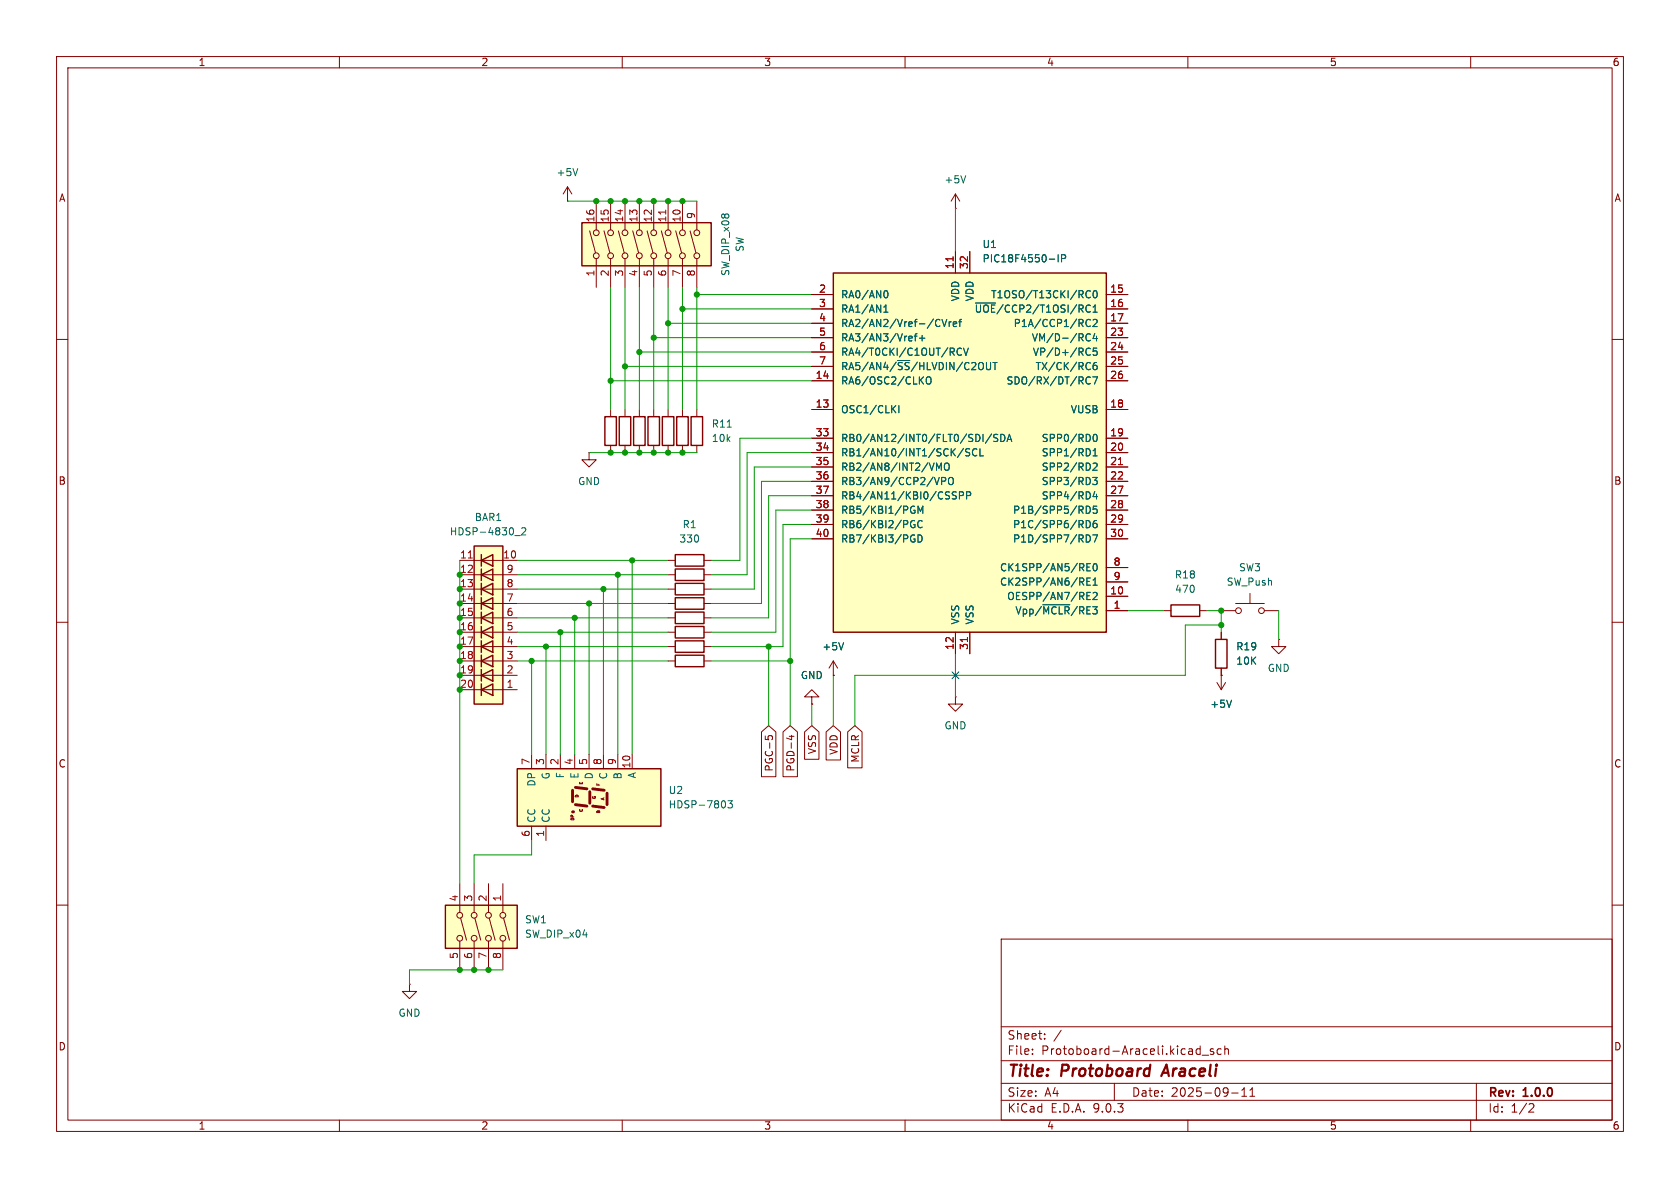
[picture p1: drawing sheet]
<svg xmlns="http://www.w3.org/2000/svg" width="297mm" height="210mm" viewBox="0 0 297 210" stroke-linecap="round" stroke-linejoin="round" font-family="sans-serif">
<g fill="none" stroke="#840000" stroke-width=".18">
<path d="M10 10h277v190h-277zM12 12h273v186h-273zM60 10v2M110 10v2M160 10v2M210 10v2M260 10v2M100.3 35.6h.1M100.3 33l-.7 1.3M100.3 33l.8 1.3M100.3 33v2.6M10 60h2"/>
<path d="M285 60h2M10 110h2M215.9 108h2.5M218.4 106.7h5.1M221 104.9v1.8M223.5 108h2.6M285 110h2M10 160h2M177 166h108v32h-108zM285 160h2M60 198v2M110 198v2"/>
<path d="M160 198v2M177 194.5h108M177 191.5h108M177 187.5h108M177 181.5h108M182.5 186.3v.1M182.5 185.5v.1M184.7 183.6v.1M184.7 182.8v.1M187.6 182.1l-1.3 2M197 191.5v3M210 198v2"/>
<path d="M211.7 185.4l.5 .1M212.2 184.9v1.5M212.2 186.3l-.5 .1M212.5 186.5h1.2M214.5 185.5l-.3-.1-.2 .2v.2l.5 .2v.3h-.5M215.9 185.5l-.4-.1-.3 .3v.4l.1 .2h.6M216.5 185.5l.2-.1 .4 .1 .1 .9M216.5 184.9v1.5M217.7 193.2h1.2M219.5 193.8h.9M219.5 192.7l.5-.4v1.5M221 193.8h.8"/>
<path d="M221 192.7l.4-.4v1.5M260 198v2M261 191.5v6.5M270.5 195.1l.5 .1 .2 .3-1 1.1h1"/>
<circle cx="218.9" cy="108" r=".51"/>
<circle cx="223" cy="108" r=".51"/>
</g>
<path d="M206.2 188.2l-.9 2" fill="none" stroke="#840000" stroke-width=".4"/>
<path d="M102.1 29.8l-.4 1.3" fill="none" stroke="#006464" stroke-width=".18"/>
<path d="M102.9 39.4h22.8v7.6h-22.8z" fill="#ffffc2"/>
<g fill="none" stroke="#840000" stroke-width=".18">
<path d="M105.4 35.6v5M107.9 35.6v5M110.5 35.6v5M113 35.6v5M115.6 35.6v5M118.1 35.6v5M120.6 35.6v5M123.2 35.6v5M104.2 40.8l1.1 3.9M105.4 45.7v5.1M106.8 40.8l1 3.9M107.9 45.7v5.1"/>
<path d="M109.3 40.8l1.1 3.9M110.5 45.7v5.1M111.9 40.8l1 3.9M113 45.7v5.1M114.4 40.8l1 3.9M115.6 45.7v5.1M116.9 40.8l1.1 3.9M118.1 45.7v5.1M119.5 40.8l1 3.9M120.6 45.7v5.1M122 40.8l1 3.9M123.2 45.7v5.1"/>
<circle cx="105.4" cy="45.2" r=".51"/>
<circle cx="105.4" cy="41.1" r=".51"/>
<circle cx="108" cy="41.1" r=".51"/>
<circle cx="108" cy="45.2" r=".51"/>
<circle cx="110.5" cy="45.2" r=".51"/>
<circle cx="110.5" cy="41.1" r=".51"/>
<circle cx="113" cy="45.2" r=".51"/>
<circle cx="113" cy="41.1" r=".51"/>
<circle cx="115.6" cy="45.2" r=".51"/>
<circle cx="115.6" cy="41.1" r=".51"/>
<circle cx="118.1" cy="45.2" r=".51"/>
<circle cx="118.1" cy="41.1" r=".51"/>
<circle cx="120.7" cy="45.2" r=".51"/>
<circle cx="120.7" cy="41.1" r=".51"/>
<circle cx="123.2" cy="41.1" r=".51"/>
<circle cx="123.2" cy="45.2" r=".51"/>
</g>
<path d="M102.9 39.4h22.8v7.6h-22.8z" fill="none" stroke="#840000" stroke-width=".25"/>
<path d="M117.7 37.1v.8" fill="none" stroke="#a90000" stroke-width=".18"/>
<path d="M78.7 160h12.7v7.6h-12.7z" fill="#ffffc2"/>
<g fill="none" stroke="#840000" stroke-width=".18">
<path d="M118.1 111.8h1.3M118.1 114.3h1.3M124.5 111.8h1.2M124.5 114.3h1.2M81.3 156.2v5.1M83.8 156.2v5.1M86.4 156.2v5.1M88.9 156.2v5.1M72.4 174v1.3h1.3l-1.3 1.2-1.3-1.2h1.3M72.4 174h.1M81.3 166.4v5.1M81.4 162.3l1.1 3.9"/>
<path d="M83.8 166.4v5.1M83.9 162.3l1.1 3.9M86.4 166.4v5.1M86.5 162.3l1 3.9M88.9 166.4v5.1M89 162.3l1.1 3.9"/>
<circle cx="81.3" cy="165.9" r=".51"/>
<circle cx="81.3" cy="161.8" r=".51"/>
<circle cx="83.8" cy="161.8" r=".51"/>
<circle cx="83.8" cy="165.9" r=".51"/>
<circle cx="86.4" cy="161.8" r=".51"/>
<circle cx="86.4" cy="165.9" r=".51"/>
<circle cx="88.9" cy="161.8" r=".51"/>
<circle cx="88.9" cy="165.9" r=".51"/>
</g>
<path d="M119.4 110.7h5.1v2.1h-5.1zM119.4 113.3h5.1v2h-5.1zM78.7 160h12.7v7.6h-12.7z" fill="none" stroke="#840000" stroke-width=".25"/>
<path d="M91.4 135.9h25.4v10.2h-25.4z" fill="#ffffc2"/>
<path d="M91.4 135.9h25.4v10.2h-25.4z" fill="none" stroke="#840000" stroke-width=".25"/>
<path d="M101.2 139.7v2M101.7 139.2l2.1 .2M104.3 140v2M104.8 139.4l2 .3M101.7 142.2l2.1 .3M104.8 142.5l2 .2M107.3 140.2v2" fill="none" stroke="#840000" stroke-width=".51"/>
<circle cx="101.2" cy="143.5" r=".25" fill="#840000"/>
<g fill="none" stroke="#840000" stroke-width=".18">
<path d="M118.1 116.8h1.3M118.1 109.2h1.3M118.1 104.1h1.3M124.5 116.8h1.2M124.5 109.2h1.2M124.5 104.1h1.2M94 133.4v2.5M96.5 133.4v2.5M99.1 133.4v2.5M101.6 133.4v2.5M102.5 138.3v.2h.5M104.1 133.4v2.5"/>
<path d="M105.5 138.5v.3h.5M106.7 133.4v2.5M109.2 133.4v2.5M111.8 133.4v2.5M94 146.1v2.5M96.5 146.1v2.5M101 144.7l-.1 .2h.5M101 144.2l-.1 .2h.5M101.7 140.7v.1h.5M105.5 143.4v.2h.5M106.8 141.1l-.5 .1 .5 .2"/>
</g>
<path d="M128.1 141.6l.2 .4-.2 .8M128.7 141.5h.8l-.5 .5 .4 .2v.5l-.2 .1-.5-.1" fill="none" stroke="#006464" stroke-width=".18"/>
<path d="M119.4 115.8h5.1v2.1h-5.1zM119.4 108.2h5.1v2h-5.1zM119.4 103.1h5.1v2.1h-5.1z" fill="none" stroke="#840000" stroke-width=".25"/>
<path d="M147.3 48.3h48.3v63.5h-48.3z" fill="#ffffc2"/>
<g fill="none" stroke="#840000" stroke-width=".25">
<path d="M147.3 48.3h48.3v63.5h-48.3zM106.9 73.7h2.1v5h-2.1zM109.5 73.7h2v5h-2zM112 73.7h2v5h-2zM114.6 73.7h2v5h-2zM117.1 73.7h2v5h-2zM119.6 73.7h2.1v5h-2.1zM122.2 73.7h2v5h-2zM119.4 98h5.1v2.1h-5.1zM119.4 105.7h5.1v2h-5.1zM119.4 100.6h5.1v2h-5.1zM207 106.9h5.1v2.1h-5.1z"/>
<path d="M214.9 113h2v5.1h-2z"/>
</g>
<g fill="none" stroke="#840000" stroke-width=".18">
<path d="M168.9 36.8h.1M168.9 34.3v2.5M168.9 34.3l-.8 1.3M168.9 34.3l.8 1.3M143.5 52.1h3.8M143.5 54.6h3.8M143.5 57.2h3.8M143.5 59.7h3.8M168.9 44.5v3.8M171.4 44.5v3.8M195.6 52.1h3.8M195.6 54.6h3.8"/>
<path d="M195.6 57.2h3.8M195.6 59.7h3.8M107.9 72.4v1.3M107.9 78.7v1.3M110.5 72.4v1.3M110.5 78.7v1.3M113 72.4v1.3M113 78.7v1.3M115.6 72.4v1.3M115.6 78.7v1.3M118.1 72.4v1.3M118.1 78.7v1.3"/>
<path d="M120.6 72.4v1.3M120.6 78.7v1.3M123.2 72.4v1.3M123.2 78.7v1.3M143.5 62.2h3.8M143.5 64.8h3.8M143.5 67.3h3.8M143.5 72.4h3.8M143.5 77.5h3.8M195.6 62.2h3.8M195.6 64.8h3.8M195.6 67.3h3.8"/>
<path d="M195.6 72.4h3.8M195.6 77.5h3.8M104.1 80v1.3h1.3l-1.3 1.3-1.2-1.3h1.2M104.1 80h.1M118.1 99.1h1.3M124.5 99.1h1.2M143.5 80h3.8M143.5 82.6h3.8M143.5 85.1h3.8M143.5 87.6h3.8M143.5 90.2h3.8M143.5 92.7h3.8"/>
<path d="M143.5 95.3h3.8M195.6 80h3.8M195.6 82.6h3.8M195.6 85.1h3.8M195.6 87.6h3.8M195.6 90.2h3.8M195.6 92.7h3.8M195.6 95.3h3.8M118.1 106.7h1.3M118.1 101.6h1.3M124.5 106.7h1.2M124.5 101.6h1.2"/>
<path d="M147.3 119.4h.1M147.3 116.8l-.7 1.3M147.3 116.8l.8 1.3M147.3 116.8v2.6M168.9 111.8v3.8M171.4 111.8v3.8M195.6 100.3h3.8M195.6 102.9h3.8M195.6 105.4h3.8M195.6 108h3.8M205.7 108h1.3M212.1 108h1.3"/>
<path d="M215.9 119.4h.1M215.9 111.8v1.2M215.9 118.1v3.8M226.1 113v1.3h1.2l-1.2 1.3-1.3-1.3h1.3M226.1 113h.1M143.5 123.2h1.3l-1.3-1.3-1.3 1.3h1.3v1.3M143.5 124.5h.1M168.9 123.2v1.3h1.3l-1.3 1.2-1.3-1.2h1.3M168.9 123.2h.1M215.1 120.7l.8 1.2M216.7 120.7l-.8 1.2"/>
</g>
<g fill="none" stroke="#006464" stroke-width=".18">
<path d="M170.7 31.1l-.4 1.2M156.2 55.2h.8M156.2 54.3l.4-.4v1.3M156.4 51.4h.2a.68 .68 0 0 1 .4 .6 .68 .68 0 0 1-.4 .6h-.2M161.6 59.4h.5M162.1 59l-.3 .2v1.1M162.5 59.8h1M163 59.3v1M165.8 56.5l.4 .1M166.2 57.6l-.4 .1M166.5 56.5l.5 1.2 .4-1.2M167.8 56.9v.8"/>
<path d="M168.2 56.9l-.4 .2M168.5 57.3l.6-.1v-.3h-.4l-.2 .2 .1 .6h.5M169.5 56.9h.5M170 56.5l-.3 .1v1.1M172.4 53.6h3.6M185.5 45.8h1M187.1 45v1.3M187.7 45.7l.6-.1 .1-.1-.1-.3-.6-.2v1.3M192.1 52.5l.3 .1 .4-.1M192.2 56.5h.3l.3 .1M192.8 51.5l-.4-.1-.3 .2M192.8 57.6l-.3 .1h-.3"/>
<path d="M192.8 59.1a.6 .6 0 0 0-.9 .4 .6 .6 0 0 0 .6 .8l.3-.2M193.2 55.2h.8M193.2 56.6l.5-.1 .3 .3-.8 .9h.8M193.4 51.5l.1-.1a.68 .68 0 0 1 .5 .6 .68 .68 0 0 1-.5 .6l-.1-.1-.2-.3zM193.4 54.2l.2-.3v1.3M193.5 58.9l-.3 .9h.8M193.8 59.4v.9M128.6 75.5h.7M157.8 72.2l.6 .8M158.4 71.7l-.8 .7M158.9 71.7v1.3M162.7 67.2l.6 .7"/>
<path d="M163.3 66.6l-.8 .7M163.8 66.8l.3-.2a.43 .43 0 0 1 .5 .4v.5a.42 .42 0 0 1-.4 .4 .42 .42 0 0 1-.5-.4zM170 61.7a.6 .6 0 0 0-.9 .4 .6 .6 0 0 0 .6 .7l.3-.1M170.3 61.5l.5 1.3 .4-1.3M170.3 79.3l-1 1.6M171.4 79.4l-.5-.1-.1 .1v.4l.5 .2 .1 .3-.2 .3-.5-.1M172.7 79.4a.6 .6 0 0 0-.8 .5 .6 .6 0 0 0 .6 .7l.2-.1M173.2 79.3v1.3h.6M175.1 64.1v1.1M175.3 76.7l-1.1 1.7M175.5 64.1h.8M175.9 64.1v1.2"/>
<path d="M176.4 76.8h-.5l-.2 .1v.4l.6 .2 .1 .3-.3 .2h-.4M176.9 76.8a.64 .64 0 0 1 .8 .6 .64 .64 0 0 1-.8 .6zM178 78l.4-1.2 .5 1.2M178.1 77.7h.6M192 67.6l.4 .3 .4-.1M192.2 61.6l.3-.1 .3 .2M192.8 62.7l-.3 .1-.3-.1M192.8 66.7l-.4-.1-.4 .3M193.2 66.6h.8l-.5 1.3M193.2 79.7l.4-.4v1.3M193.4 76.9l.1-.1a.68 .68 0 0 1 .5 .6 .68 .68 0 0 1-.5 .6l-.1-.1-.2-.3zM193.8 64.1h-.3a.86 .86 0 0 0 0 1.2l.4-.1 .1-.4-.3-.2h-.3l-.2 .2"/>
<path d="M193.9 61.5h-.6l-.1 .6 .2-.1 .4 .1 .2 .2-.1 .4-.2 .1-.5-.1M161.2 89.5h.5M161.2 92.1h.5M161.2 94.6h.5M161.5 90.2h.3v.4l-.3 .1h-.3M161.5 92.7h.3v.5l-.3 .1-.3-.1M161.5 95.3h.3v.4l-.3 .1h-.3M162.3 94.6a.64 .64 0 0 1 .7 .6 .64 .64 0 0 1-.7 .6zM162.3 90.7v-1.2l.4 .9 .4-.9v1.2M163 92.1a.6 .6 0 0 0-.8 .5 .6 .6 0 0 0 .6 .7l.2-.1M165.6 83.1v-1.2l.4 .9 .4-.9v1.2M166 84.4l-.4 1.3"/>
<path d="M166.5 85.1l.6-.1 .1-.2-.1-.3-.6-.1v1.3M167.1 81.9h.2a.43 .43 0 0 1 .5 .4v.4a.42 .42 0 0 1-.4 .4 .42 .42 0 0 1-.4-.4v-.4zM167.7 84.6l.3-.2a.43 .43 0 0 1 .5 .4v.4a.42 .42 0 0 1-.4 .5 .42 .42 0 0 1-.4-.5zM169.1 87l-.5-.1-.2 .2v.3l.5 .3 .2 .3-.3 .2-.5-.1M169.6 87.6l.6-.1 .1-.1v-.3l-.7-.2v1.3M170.9 87.6l.6-.1 .1-.1v-.3l-.7-.2v1.3M192 89.5a.64 .64 0 0 1 .8 .6 .64 .64 0 0 1-.8 .6zM192 92a.64 .64 0 0 1 .8 .7 .64 .64 0 0 1-.8 .6zM192 94.6a.64 .64 0 0 1 .8 .6 .64 .64 0 0 1-.8 .6M192.8 99.6h-.6v1.3h.6M193.2 84.4h.8l-.5 .5 .4 .1v.5l-.2 .2-.5-.2M193.2 94.6h.8l-.5 1.2"/>
<path d="M193.2 80.6h.8M193.2 82l.5-.1 .3 .3-.8 .9h.8M193.4 99.8l.1-.2a.68 .68 0 0 1 .5 .7 .68 .68 0 0 1-.5 .6l-.1-.1-.2-.4zM193.5 86.9l-.3 .9h.8M193.8 92l-.3 .1a.86 .86 0 0 0 0 1.2l.4-.1 .1-.5-.3-.2-.3 .1-.2 .1M193.8 87.4v.8M193.9 89.5h-.6l-.1 .6 .2-.1h.4l.2 .2-.1 .4-.2 .1-.5-.1M149.1 113.6l-.4 1.3M184.4 106.9h4.7M192.2 100.2h.4M192.2 102.8h.4M192.2 105.3h.4"/>
<path d="M192.2 106h.6M192.2 104.7h.6M192.8 102.2h-.6v1.2h.6M193.2 104.8l.5-.1 .3 .4-.8 .9h.8M193.2 102.5l.4-.3v1.2M193.2 103.4h.8M217.7 123.8l-.4 1.2"/>
</g>
<path d="M168.5 45.4v.7M197.7 82.1h.8M171 112.7v.7" fill="none" stroke="#a90000" stroke-width=".18"/>
<path d="M83.8 96.5h5.1v28h-5.1z" fill="#ffffc2"/>
<g fill="none" stroke="#840000" stroke-width=".25">
<path d="M83.8 96.5h5.1v28h-5.1zM85.1 99.1l2-1.1v2.1zM85.1 98v2.1M85.1 119.4l2-1v2zM85.1 116.8l2-1v2.1zM85.1 114.3l2-1v2zM85.1 111.8l2-1.1v2.1zM85.1 109.2l2-1v2zM85.1 106.7l2-1v2zM85.1 104.1l2-1v2.1zM85.1 101.6l2-1v2zM85.1 100.6v2"/>
<path d="M85.1 103.1v2.1M85.1 105.7v2M85.1 108.2v2M85.1 110.7v2.1M85.1 113.3v2M85.1 115.8v2.1M85.1 118.4v2M85.1 121.9l2-1v2zM85.1 120.9v2"/>
</g>
<g fill="none" stroke="#840000" stroke-width=".18">
<path d="M143.5 52.1h3.8M143.5 54.6h3.8M143.5 57.2h3.8M143.5 59.7h3.8M168.9 44.5v3.8M171.4 44.5v3.8M195.6 52.1h3.8M195.6 54.6h3.8M195.6 57.2h3.8M195.6 59.7h3.8M143.5 62.2h3.8M143.5 64.8h3.8"/>
<path d="M143.5 67.3h3.8M143.5 72.4h3.8M143.5 77.5h3.8M195.6 62.2h3.8M195.6 64.8h3.8M195.6 67.3h3.8M195.6 72.4h3.8M195.6 77.5h3.8M81.3 99.1h10.1M143.5 80h3.8M143.5 82.6h3.8M143.5 85.1h3.8"/>
<path d="M143.5 87.6h3.8M143.5 90.2h3.8M143.5 92.7h3.8M143.5 95.3h3.8M195.6 80h3.8M195.6 82.6h3.8M195.6 85.1h3.8M195.6 87.6h3.8M195.6 90.2h3.8M195.6 92.7h3.8M195.6 95.3h3.8M81.3 119.4h10.1"/>
<path d="M81.3 116.8h10.1M81.3 111.8h10.1M81.3 106.7h10.1M81.3 104.1h10.1M81.3 101.6h10.1M81.3 114.3h10.1M81.3 109.2h10.1M147.3 119.4h.1M168.9 111.8v3.8M171.4 111.8v3.8M195.6 100.3h3.8M195.6 102.9h3.8"/>
<path d="M195.6 105.4h3.8M195.6 108h3.8M215.9 119.4h.1M215.9 111.8v1.2M215.9 118.1v1.3M81.3 121.9h10.1M134.6 129.4l1.3-1.1 1.3 1.1v7.9h-2.6zM135.3 130.1v.6M135.8 130.6v-.3l.2-.3 .4 .1 .2 .5M138.4 129.4l1.3-1.1 1.3 1.1v7.9h-2.6zM139.5 130.2h.9M139.9 130v.8l-.9-.3"/>
<path d="M142.2 129.4l1.3-1.1 1.3 1.1v4.8h-2.6zM143.5 124.5h.1M146 129.4l1.3-1.1 1.3 1.1v4.9h-2.6zM149.9 129.4l1.2-1.1 1.3 1.1v6.3h-2.5z"/>
</g>
<path d="M168.5 45.4v.7M82.8 98.6h.7M197.7 82.1h.8M171 112.7v.7" fill="none" stroke="#a90000" stroke-width=".18"/>
<g fill="none" stroke="#006464" stroke-width=".18">
<path d="M156.2 55.2h.8M156.2 54.3l.4-.4v1.3M156.4 51.4h.2a.68 .68 0 0 1 .4 .6 .68 .68 0 0 1-.4 .6h-.2M161.6 59.4h.5M162.1 59l-.3 .2v1.1M162.5 59.8h1M163 59.3v1M165.8 56.5l.4 .1M166.2 57.6l-.4 .1M166.5 56.5l.5 1.2 .4-1.2M167.8 56.9v.8M168.2 56.9l-.4 .2"/>
<path d="M168.5 57.3l.6-.1v-.3h-.4l-.2 .2 .1 .6h.5M169.5 56.9h.5M170 56.5l-.3 .1v1.1M172.4 53.6h3.6M185.5 45.8h1M187.1 45v1.3M187.7 45.7l.6-.1 .1-.1-.1-.3-.6-.2v1.3M192.1 52.5l.3 .1 .4-.1M192.2 56.5h.3l.3 .1M192.8 51.5l-.4-.1-.3 .2M192.8 57.6l-.3 .1h-.3M192.8 59.1a.6 .6 0 0 0-.9 .4 .6 .6 0 0 0 .6 .8l.3-.2"/>
<path d="M193.2 55.2h.8M193.2 56.6l.5-.1 .3 .3-.8 .9h.8M193.4 51.5l.1-.1a.68 .68 0 0 1 .5 .6 .68 .68 0 0 1-.5 .6l-.1-.1-.2-.3zM193.4 54.2l.2-.3v1.3M193.5 58.9l-.3 .9h.8M193.8 59.4v.9M157.8 72.2l.6 .8M158.4 71.7l-.8 .7M158.9 71.7v1.3M162.7 67.2l.6 .7M163.3 66.6l-.8 .7M163.8 66.8l.3-.2a.43 .43 0 0 1 .5 .4v.5a.42 .42 0 0 1-.4 .4 .42 .42 0 0 1-.5-.4z"/>
<path d="M170 61.7a.6 .6 0 0 0-.9 .4 .6 .6 0 0 0 .6 .7l.3-.1M170.3 61.5l.5 1.3 .4-1.3M170.3 79.3l-1 1.6M171.4 79.4l-.5-.1-.1 .1v.4l.5 .2 .1 .3-.2 .3-.5-.1M172.7 79.4a.6 .6 0 0 0-.8 .5 .6 .6 0 0 0 .6 .7l.2-.1M173.2 79.3v1.3h.6M175.1 64.1v1.1M175.3 76.7l-1.1 1.7M175.5 64.1h.8M175.9 64.1v1.2M176.4 76.8h-.5l-.2 .1v.4l.6 .2 .1 .3-.3 .2h-.4M176.9 76.8a.64 .64 0 0 1 .8 .6 .64 .64 0 0 1-.8 .6z"/>
<path d="M178 78l.4-1.2 .5 1.2M178.1 77.7h.6M192 67.6l.4 .3 .4-.1M192.2 61.6l.3-.1 .3 .2M192.8 62.7l-.3 .1-.3-.1M192.8 66.7l-.4-.1-.4 .3M193.2 66.6h.8l-.5 1.3M193.2 79.7l.4-.4v1.3M193.4 76.9l.1-.1a.68 .68 0 0 1 .5 .6 .68 .68 0 0 1-.5 .6l-.1-.1-.2-.3zM193.8 64.1h-.3a.86 .86 0 0 0 0 1.2l.4-.1 .1-.4-.3-.2h-.3l-.2 .2M193.9 61.5h-.6l-.1 .6 .2-.1 .4 .1 .2 .2-.1 .4-.2 .1-.5-.1M91 94.7h1"/>
<path d="M92.2 93.4l.5-.1 .3 .4-.8 .9h.8M161.2 94.6h.5M161.2 89.5h.5M161.2 92.1h.5M161.5 92.7h.3v.5l-.3 .1-.3-.1M161.5 90.2h.3v.4l-.3 .1h-.3M161.5 95.3h.3v.4l-.3 .1h-.3M162.3 94.6a.64 .64 0 0 1 .7 .6 .64 .64 0 0 1-.7 .6zM162.3 90.7v-1.2l.4 .9 .4-.9v1.2M163 92.1a.6 .6 0 0 0-.8 .5 .6 .6 0 0 0 .6 .7l.2-.1M165.6 83.1v-1.2l.4 .9 .4-.9v1.2M166 84.4l-.4 1.3"/>
<path d="M166.5 85.1l.6-.1 .1-.2-.1-.3-.6-.1v1.3M167.1 81.9h.2a.43 .43 0 0 1 .5 .4v.4a.42 .42 0 0 1-.4 .4 .42 .42 0 0 1-.4-.4v-.4zM167.7 84.6l.3-.2a.43 .43 0 0 1 .5 .4v.4a.42 .42 0 0 1-.4 .5 .42 .42 0 0 1-.4-.5zM169.1 87l-.5-.1-.2 .2v.3l.5 .3 .2 .3-.3 .2-.5-.1M169.6 87.6l.6-.1 .1-.1v-.3l-.7-.2v1.3M170.9 87.6l.6-.1 .1-.1v-.3l-.7-.2v1.3M192 92a.64 .64 0 0 1 .8 .7 .64 .64 0 0 1-.8 .6zM192 94.6a.64 .64 0 0 1 .8 .6 .64 .64 0 0 1-.8 .6M192 89.5a.64 .64 0 0 1 .8 .6 .64 .64 0 0 1-.8 .6zM192.8 99.6h-.6v1.3h.6M193.2 94.6h.8l-.5 1.2M193.2 84.4h.8l-.5 .5 .4 .1v.5l-.2 .2-.5-.2"/>
<path d="M193.2 80.6h.8M193.2 82l.5-.1 .3 .3-.8 .9h.8M193.4 99.8l.1-.2a.68 .68 0 0 1 .5 .7 .68 .68 0 0 1-.5 .6l-.1-.1-.2-.4zM193.5 86.9l-.3 .9h.8M193.8 92l-.3 .1a.86 .86 0 0 0 0 1.2l.4-.1 .1-.5-.3-.2-.3 .1-.2 .1M193.8 87.4v.8M193.9 89.5h-.6l-.1 .6 .2-.1h.4l.2 .2-.1 .4-.2 .1-.5-.1M149.1 113.6l-.4 1.3M184.4 106.9h4.7M192.2 100.2h.4M192.2 102.8h.4M192.2 105.3h.4"/>
<path d="M192.2 106h.6M192.2 104.7h.6M192.8 102.2h-.6v1.2h.6M193.2 104.8l.5-.1 .3 .4-.8 .9h.8M193.2 102.5l.4-.3v1.2M193.2 103.4h.8M217.7 123.8l-.4 1.2"/>
</g>
<g fill="none" stroke="#009600" stroke-width=".18">
<path d="M100.3 35.6h22.9M168.9 36.8v7.7M107.9 50.8v21.6M110.5 50.8v21.6M113 50.8v21.6M115.6 50.8v21.6M115.6 59.7h27.9M118.1 50.8v21.6M118.1 57.2h25.4M120.6 54.6h22.9M120.6 50.8v21.6M123.2 52.1h20.3"/>
<path d="M123.2 50.8v21.6M107.9 67.3h35.6M110.5 64.8h33M113 62.2h30.5M143.5 77.5h-12.7v21.6h-5.1M81.3 99.1v57.1M91.4 99.1h26.7M104.1 80h19.1M111.8 99.1v34.3M143.5 80h-11.4v21.6h-6.4M143.5 92.7h-5.1v21.6h-12.7M143.5 85.1h-8.9v21.6h-8.9"/>
<path d="M143.5 90.2h-6.3v21.6h-11.5M143.5 95.3h-3.8v33M143.5 87.6h-7.6v21.6h-10.2M143.5 82.6h-10.2v21.5h-7.6M91.4 101.6h26.7M91.4 114.3h26.7M91.4 106.7h26.7M91.4 109.2h26.7M91.4 104.1h26.7M91.4 116.8h26.7M91.4 111.8h26.7M94 116.8v16.6"/>
<path d="M96.5 114.3v19.1M99.1 111.8v21.6M101.6 109.2v24.2M104.1 106.7v26.7M106.7 104.1v29.3M109.2 101.6v31.8M125.7 116.8h14M135.9 114.3v14M147.3 119.4v8.9M168.9 115.6v7.6M199.4 108h6.3M213.4 108h2.5v3.8"/>
<path d="M215.9 110.5h-6.4v8.9h-58.4v8.9M226.1 108v5M143.5 124.5v3.8M94 148.6v2.5h-10.2v5.1M88.9 171.5h-16.5v2.5"/>
</g>
<path d="M168.3 118.8l1.2 1.2M169.5 118.8l-1.2 1.2" fill="none" stroke="#000084" stroke-width=".18"/>
<g fill="#009600" stroke="#009600" stroke-width=".18">
<circle cx="115.6" cy="80" r=".46"/>
<circle cx="113" cy="80" r=".46"/>
<circle cx="107.9" cy="67.3" r=".46"/>
<circle cx="115.6" cy="59.7" r=".46"/>
<circle cx="113" cy="62.2" r=".46"/>
<circle cx="110.5" cy="64.8" r=".46"/>
<circle cx="106.7" cy="104.1" r=".46"/>
<circle cx="81.3" cy="106.7" r=".46"/>
<circle cx="81.3" cy="101.6" r=".46"/>
<circle cx="81.3" cy="104.1" r=".46"/>
<circle cx="111.8" cy="99.1" r=".46"/>
<circle cx="109.2" cy="101.6" r=".46"/>
<circle cx="104.1" cy="106.7" r=".46"/>
<circle cx="101.6" cy="109.2" r=".46"/>
<circle cx="81.3" cy="109.2" r=".46"/>
<circle cx="110.5" cy="80" r=".46"/>
<circle cx="107.9" cy="80" r=".46"/>
<circle cx="107.9" cy="35.6" r=".46"/>
<circle cx="105.4" cy="35.6" r=".46"/>
<circle cx="110.5" cy="35.6" r=".46"/>
<circle cx="120.6" cy="54.6" r=".46"/>
<circle cx="118.1" cy="57.2" r=".46"/>
<circle cx="123.2" cy="52.1" r=".46"/>
<circle cx="120.6" cy="35.6" r=".46"/>
<circle cx="118.1" cy="35.6" r=".46"/>
<circle cx="115.6" cy="35.6" r=".46"/>
<circle cx="113" cy="35.6" r=".46"/>
<circle cx="81.3" cy="121.9" r=".46"/>
<circle cx="81.3" cy="114.3" r=".46"/>
<circle cx="81.3" cy="116.8" r=".46"/>
<circle cx="81.3" cy="111.8" r=".46"/>
<circle cx="94" cy="116.8" r=".46"/>
<circle cx="96.5" cy="114.3" r=".46"/>
<circle cx="99.1" cy="111.8" r=".46"/>
<circle cx="86.4" cy="171.5" r=".46"/>
<circle cx="83.8" cy="171.5" r=".46"/>
<circle cx="81.3" cy="171.5" r=".46"/>
<circle cx="81.3" cy="119.4" r=".46"/>
<circle cx="135.9" cy="114.3" r=".46"/>
<circle cx="139.7" cy="116.8" r=".46"/>
<circle cx="215.9" cy="110.5" r=".46"/>
<circle cx="215.9" cy="108" r=".46"/>
<circle cx="118.1" cy="80" r=".46"/>
<circle cx="120.6" cy="80" r=".46"/>
</g>
<g font-size="2.8" fill="#840000">
<text x="178" y="190.9">Title:</text>
<text x="187.7" y="190.9">Protoboard</text>
<text x="206.5" y="190.9">Araceli</text>
</g>
<g font-size="2.1" fill="#840000">
<text x="178" y="184">Sheet:</text>
<text x="178" y="186.7">File:</text>
<text x="184.1" y="186.7">Protoboard-Araceli.kicad_sch</text>
<text x="178" y="196.9">KiCad</text>
<text x="178" y="194.1">Size:</text>
<text x="184.7" y="194.1">A4</text>
<text x="185.7" y="196.9">E.D.A.</text>
<text x="193.3" y="196.9">9.0.3</text>
<text x="200" y="194.1">Date:</text>
<text x="207" y="194.1">2025-09-11</text>
<text x="263" y="194.3">Rev:</text>
<text x="263" y="196.9">Id:</text>
<text x="267.1" y="196.9">1/2</text>
<text x="269.4" y="194.3">1.0.0</text>
</g>
<g font-size="1.8" fill="#840000">
<text x="35" y="11.9">1</text>
<text x="85" y="11.9">2</text>
<text x="135" y="11.9">3</text>
<text x="185" y="11.9">4</text>
<text x="235" y="11.9">5</text>
<text x="285" y="11.9">6</text>
<text x="10.3" y="35.9">A</text>
<text x="285.3" y="35.9">A</text>
<text x="10.3" y="85.9">B</text>
<text x="285.3" y="85.9">B</text>
<text x="10.3" y="135.9">C</text>
<text x="136.8" y="136.5" transform="rotate(-90 136.8 136.5)">PGC-5</text>
<text x="140.7" y="136.5" transform="rotate(-90 140.7 136.5)">PGD-4</text>
<text x="144.5" y="133.4" transform="rotate(-90 144.5 133.4)">VSS</text>
<text x="148.3" y="133.5" transform="rotate(-90 148.3 133.5)">VDD</text>
<text x="152.1" y="134.9" transform="rotate(-90 152.1 134.9)">MCLR</text>
<text x="285.3" y="135.9">C</text>
<text x="10.3" y="185.9">D</text>
<text x="285.3" y="185.9">D</text>
<text x="35" y="199.9">1</text>
<text x="85" y="199.9">2</text>
<text x="135" y="199.9">3</text>
<text x="185" y="199.9">4</text>
<text x="235" y="199.9">5</text>
<text x="285" y="199.9">6</text>
</g>
<g font-size="1.8" fill="#006464">
<text x="98.3" y="31.3">+5V</text>
<text x="166.9" y="32.6">+5V</text>
<text x="131.7" y="44.6" transform="rotate(-90 131.7 44.6)">SW</text>
<text x="173.6" y="44">U1</text>
<text x="173.6" y="46.6">PIC18F4550-IP</text>
<text x="129.1" y="48.9" transform="rotate(-90 129.1 48.9)">SW_DIP_x08</text>
<text x="148.6" y="52.9">RA0/AN0</text>
<text x="169.8" y="53.4" transform="rotate(-90 169.8 53.4)">VDD</text>
<text x="172.3" y="53.4" transform="rotate(-90 172.3 53.4)">VDD</text>
<text x="175.1" y="52.9">T1OSO/T13CKI/RC0</text>
<text x="148.6" y="55.5">RA1/AN1</text>
<text x="148.6" y="58">RA2/AN2/Vref-/CVref</text>
<text x="172.2" y="55.5">~{UOE}/CCP2/T1OSI/RC1</text>
<text x="179.1" y="58">P1A/CCP1/RC2</text>
<text x="148.6" y="60.6">RA3/AN3/Vref+</text>
<text x="148.6" y="63.1">RA4/T0CKI/C1OUT/RCV</text>
<text x="148.6" y="65.6">RA5/AN4/~{SS}/HLVDIN/C2OUT</text>
<text x="182.3" y="60.6">VM/D-/RC4</text>
<text x="182.5" y="63.1">VP/D+/RC5</text>
<text x="183" y="65.6">TX/CK/RC6</text>
<text x="148.6" y="68.2">RA6/OSC2/CLKO</text>
<text x="177.8" y="68.2">SDO/RX/DT/RC7</text>
<text x="125.7" y="75.8">R11</text>
<text x="148.6" y="73.3">OSC1/CLKI</text>
<text x="189.2" y="73.3">VUSB</text>
<text x="125.7" y="78.3">10k</text>
<text x="148.6" y="78.3">RB0/AN12/INT0/FLT0/SDI/SDA</text>
<text x="148.6" y="80.9">RB1/AN10/INT1/SCK/SCL</text>
<text x="148.6" y="83.4">RB2/AN8/INT2/VMO</text>
<text x="184.1" y="78.3">SPP0/RD0</text>
<text x="184.1" y="80.9">SPP1/RD1</text>
<text x="184.1" y="83.4">SPP2/RD2</text>
<text x="102.1" y="86">GND</text>
<text x="148.6" y="86">RB3/AN9/CCP2/VPO</text>
<text x="148.6" y="88.5">RB4/AN11/KBI0/CSSPP</text>
<text x="184.1" y="86">SPP3/RD3</text>
<text x="184.1" y="88.5">SPP4/RD4</text>
<text x="79.4" y="94.8">HDSP-4830_2</text>
<text x="83.8" y="92.3">BAR1</text>
<text x="120.6" y="93.6">R1</text>
<text x="148.6" y="91">RB5/KBI1/PGM</text>
<text x="148.6" y="93.6">RB6/KBI2/PGC</text>
<text x="179" y="91">P1B/SPP5/RD5</text>
<text x="179" y="93.6">P1C/SPP6/RD6</text>
<text x="120" y="96.1">330</text>
<text x="148.6" y="96.1">RB7/KBI3/PGD</text>
<text x="176.7" y="101.2">CK1SPP/AN5/RE0</text>
<text x="179" y="96.1">P1D/SPP7/RD7</text>
<text x="218.9" y="101.2">SW3</text>
<text x="176.7" y="103.7">CK2SPP/AN6/RE1</text>
<text x="178" y="106.3">OESPP/AN7/RE2</text>
<text x="207.6" y="102.5">R18</text>
<text x="207.6" y="105">470</text>
<text x="216.8" y="103.7">SW_Push</text>
<text x="169.8" y="110.5" transform="rotate(-90 169.8 110.5)">VSS</text>
<text x="172.3" y="110.5" transform="rotate(-90 172.3 110.5)">VSS</text>
<text x="179.4" y="108.8">Vpp/~{MCLR}/RE3</text>
<text x="145.3" y="115.2">+5V</text>
<text x="218.4" y="115.2">R19</text>
<text x="218.4" y="117.7">10K</text>
<text x="224" y="119">GND</text>
<text x="141.5" y="120.2">GND</text>
<text x="213.9" y="125.3">+5V</text>
<text x="166.9" y="129.1">GND</text>
<text x="97.4" y="137.9" transform="rotate(-90 97.4 137.9)">G</text>
<text x="99.9" y="137.7" transform="rotate(-90 99.9 137.7)">F</text>
<text x="102.5" y="137.8" transform="rotate(-90 102.5 137.8)">E</text>
<text x="105" y="137.9" transform="rotate(-90 105 137.9)">D</text>
<text x="107.5" y="137.9" transform="rotate(-90 107.5 137.9)">C</text>
<text x="110.1" y="137.9" transform="rotate(-90 110.1 137.9)">B</text>
<text x="112.6" y="137.7" transform="rotate(-90 112.6 137.7)">A</text>
<text x="94.8" y="139.1" transform="rotate(-90 94.8 139.1)">DP</text>
<text x="118.1" y="140.6">U2</text>
<text x="118.1" y="143.1">HDSP-7803</text>
<text x="94.8" y="145.5" transform="rotate(-90 94.8 145.5)">CC</text>
<text x="97.4" y="145.5" transform="rotate(-90 97.4 145.5)">CC</text>
<text x="92.7" y="163.4">SW1</text>
<text x="92.7" y="166">SW_DIP_x04</text>
<text x="70.4" y="179.9">GND</text>
</g>
<g font-size="1.8" fill="#a90000">
<text x="105.2" y="39.4" transform="rotate(-90 105.2 39.4)">16</text>
<text x="107.7" y="39.4" transform="rotate(-90 107.7 39.4)">15</text>
<text x="110.2" y="39.4" transform="rotate(-90 110.2 39.4)">14</text>
<text x="112.8" y="39.4" transform="rotate(-90 112.8 39.4)">13</text>
<text x="115.3" y="39.4" transform="rotate(-90 115.3 39.4)">12</text>
<text x="117.9" y="39.4" transform="rotate(-90 117.9 39.4)">11</text>
<text x="120.4" y="39.4" transform="rotate(-90 120.4 39.4)">10</text>
<text x="122.9" y="38.8" transform="rotate(-90 122.9 38.8)">9</text>
<text x="168.7" y="47.7" transform="rotate(-90 168.7 47.7)">11</text>
<text x="171.2" y="47.7" transform="rotate(-90 171.2 47.7)">32</text>
<text x="105.2" y="49" transform="rotate(-90 105.2 49)">1</text>
<text x="107.7" y="49" transform="rotate(-90 107.7 49)">2</text>
<text x="110.2" y="49" transform="rotate(-90 110.2 49)">3</text>
<text x="112.8" y="49" transform="rotate(-90 112.8 49)">4</text>
<text x="115.3" y="49" transform="rotate(-90 115.3 49)">5</text>
<text x="117.9" y="49" transform="rotate(-90 117.9 49)">6</text>
<text x="120.4" y="49" transform="rotate(-90 120.4 49)">7</text>
<text x="122.9" y="49" transform="rotate(-90 122.9 49)">8</text>
<text x="144.7" y="51.8">2</text>
<text x="196.2" y="51.8">15</text>
<text x="144.7" y="54.4">3</text>
<text x="144.7" y="56.9">4</text>
<text x="144.7" y="59.4">5</text>
<text x="196.2" y="54.4">16</text>
<text x="196.2" y="56.9">17</text>
<text x="196.2" y="59.4">23</text>
<text x="144.7" y="62">6</text>
<text x="144.7" y="64.5">7</text>
<text x="196.2" y="62">24</text>
<text x="196.2" y="64.5">25</text>
<text x="144.1" y="67.1">14</text>
<text x="196.2" y="67.1">26</text>
<text x="144.1" y="72.1">13</text>
<text x="144.1" y="77.2">33</text>
<text x="196.2" y="72.1">18</text>
<text x="196.2" y="77.2">19</text>
<text x="144.1" y="79.8">34</text>
<text x="144.1" y="82.3">35</text>
<text x="196.2" y="79.8">20</text>
<text x="196.2" y="82.3">21</text>
<text x="144.1" y="84.8">36</text>
<text x="144.1" y="87.4">37</text>
<text x="144.1" y="89.9">38</text>
<text x="196.2" y="84.8">22</text>
<text x="196.2" y="87.4">27</text>
<text x="196.2" y="89.9">28</text>
<text x="144.1" y="92.5">39</text>
<text x="144.1" y="95">40</text>
<text x="196.2" y="92.5">29</text>
<text x="196.2" y="95">30</text>
<text x="81.2" y="101.3">12</text>
<text x="81.2" y="98.8">11</text>
<text x="88.9" y="98.8">10</text>
<text x="89.5" y="101.3">9</text>
<text x="196.8" y="100.1">8</text>
<text x="81.2" y="106.4">14</text>
<text x="81.2" y="103.9">13</text>
<text x="89.5" y="106.4">7</text>
<text x="89.5" y="103.9">8</text>
<text x="196.2" y="105.2">10</text>
<text x="196.8" y="102.6">9</text>
<text x="196.8" y="107.7">1</text>
<text x="81.2" y="111.5">16</text>
<text x="81.2" y="109">15</text>
<text x="89.5" y="111.5">5</text>
<text x="89.5" y="109">6</text>
<text x="81.2" y="119.1">19</text>
<text x="81.2" y="116.6">18</text>
<text x="81.2" y="114">17</text>
<text x="89.5" y="119.1">2</text>
<text x="89.5" y="116.6">3</text>
<text x="89.5" y="114">4</text>
<text x="168.7" y="115" transform="rotate(-90 168.7 115)">12</text>
<text x="171.2" y="115" transform="rotate(-90 171.2 115)">31</text>
<text x="81.2" y="121.7">20</text>
<text x="89.5" y="121.7">1</text>
<text x="93.7" y="135.3" transform="rotate(-90 93.7 135.3)">7</text>
<text x="96.3" y="135.3" transform="rotate(-90 96.3 135.3)">3</text>
<text x="98.8" y="135.3" transform="rotate(-90 98.8 135.3)">2</text>
<text x="101.3" y="135.3" transform="rotate(-90 101.3 135.3)">4</text>
<text x="103.9" y="135.3" transform="rotate(-90 103.9 135.3)">5</text>
<text x="106.4" y="135.3" transform="rotate(-90 106.4 135.3)">8</text>
<text x="109" y="135.3" transform="rotate(-90 109 135.3)">9</text>
<text x="111.5" y="135.9" transform="rotate(-90 111.5 135.9)">10</text>
<text x="93.7" y="148" transform="rotate(-90 93.7 148)">6</text>
<text x="96.3" y="148" transform="rotate(-90 96.3 148)">1</text>
<text x="81" y="159.5" transform="rotate(-90 81 159.5)">4</text>
<text x="83.6" y="159.5" transform="rotate(-90 83.6 159.5)">3</text>
<text x="86.1" y="159.5" transform="rotate(-90 86.1 159.5)">2</text>
<text x="88.6" y="159.5" transform="rotate(-90 88.6 159.5)">1</text>
<text x="81" y="169.6" transform="rotate(-90 81 169.6)">5</text>
<text x="83.6" y="169.6" transform="rotate(-90 83.6 169.6)">6</text>
<text x="86.1" y="169.6" transform="rotate(-90 86.1 169.6)">7</text>
<text x="88.6" y="169.6" transform="rotate(-90 88.6 169.6)">8</text>
</g>
<g font-size=".7" fill="#840000">
<text x="102.5" y="141.1" transform="rotate(-90 102.5 141.1)">D</text>
<text x="103.2" y="143.7" transform="rotate(-90 103.2 143.7)">C</text>
<text x="103.2" y="138.8" transform="rotate(-90 103.2 138.8)">E</text>
<text x="105.5" y="141.4" transform="rotate(-90 105.5 141.4)">G</text>
<text x="106.3" y="143.9" transform="rotate(-90 106.3 143.9)">B</text>
<text x="106.3" y="139.1" transform="rotate(-90 106.3 139.1)">F</text>
<text x="107" y="141.6" transform="rotate(-90 107 141.6)">A</text>
<text x="101.7" y="145.2" transform="rotate(-90 101.7 145.2)">DP</text>
</g>
</svg>
